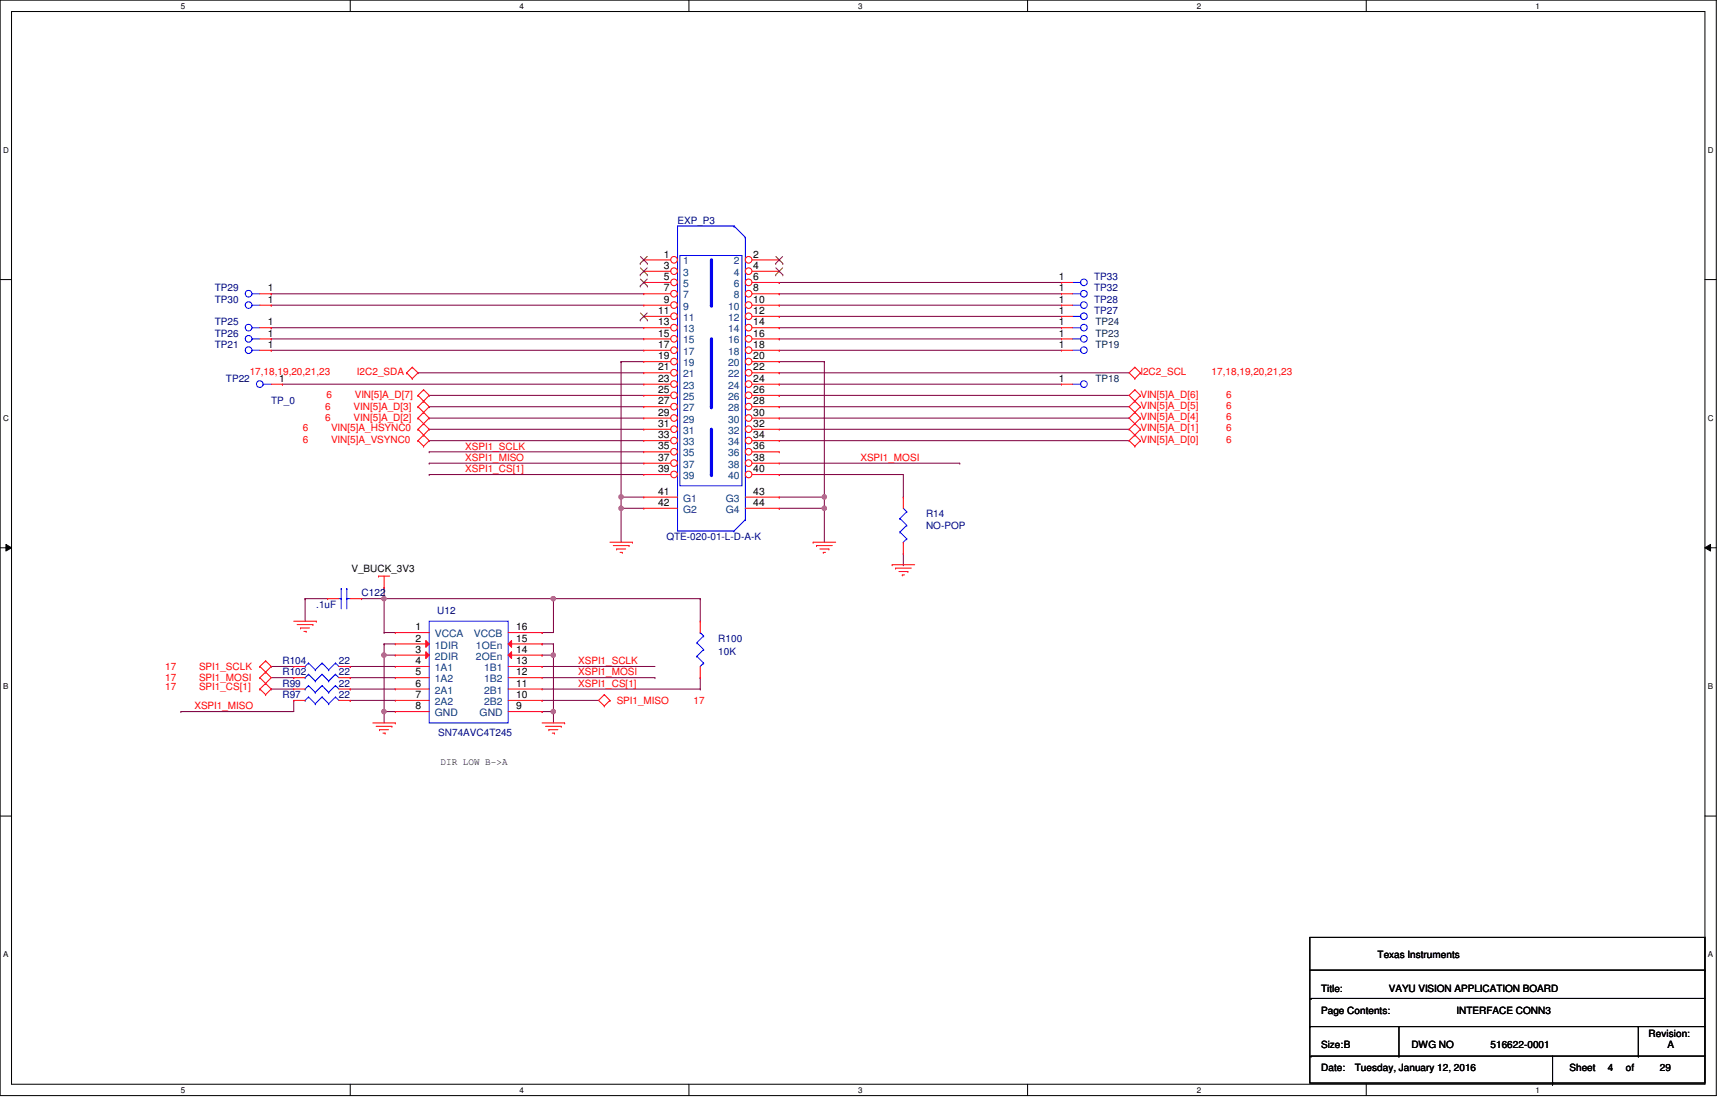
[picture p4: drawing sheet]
<svg xmlns="http://www.w3.org/2000/svg" width="432mm" height="279mm" viewBox="0 0 432 279" stroke-linecap="round" stroke-linejoin="round" font-family="sans-serif">
<path d="M0 0h428.6v273.6h-428.6zM2.9 2.9h422.9v267.8h-422.9z" fill="none" stroke="#000" stroke-width=".25"/>
<g fill="#fff">
<path d="M45.2 .4h1.1v2.2h-1.1z"/>
<path d="M45.2 271.1h1.1v2.2h-1.1z"/>
</g>
<path d="M87.5 0v2.9M87.5 270.7v2.9" fill="none" stroke="#000" stroke-width=".25"/>
<g fill="#fff">
<path d="M129.8 .4h1.1v2.2h-1.1z"/>
<path d="M129.8 271.1h1.1v2.2h-1.1z"/>
</g>
<path d="M172 0v2.9M172 270.7v2.9" fill="none" stroke="#000" stroke-width=".25"/>
<g fill="#fff">
<path d="M214.3 .4h1.1v2.2h-1.1z"/>
<path d="M214.3 271.1h1.1v2.2h-1.1z"/>
</g>
<path d="M256.6 0v2.9M256.6 270.7v2.9" fill="none" stroke="#000" stroke-width=".25"/>
<g fill="#fff">
<path d="M298.9 .4h1.1v2.2h-1.1z"/>
<path d="M298.9 271.1h1.1v2.2h-1.1z"/>
</g>
<path d="M341.2 0v2.9M341.2 270.7v2.9" fill="none" stroke="#000" stroke-width=".25"/>
<g fill="#fff">
<path d="M383.5 .4h1.1v2.2h-1.1z"/>
<path d="M383.5 271.1h1.1v2.2h-1.1z"/>
<path d="M.8 36.3h1.4v2.3h-1.4z"/>
<path d="M426.5 36.3h1.4v2.3h-1.4z"/>
<path d="M.8 103.3h1.4v2.2h-1.4z"/>
<path d="M426.5 103.3h1.4v2.2h-1.4z"/>
</g>
<path d="M0 69.8h2.9M425.8 69.8h2.8" fill="none" stroke="#000" stroke-width=".25"/>
<g fill="#fff">
<path d="M.8 170.2h1.3v2.3h-1.3z"/>
<path d="M426.5 170.2h1.3v2.3h-1.3z"/>
</g>
<path d="M0 136.8h2.9M1.5 135.9l1.4 .9-1.4 .8zM425.8 136.8l1.4-.9v1.7zM425.8 136.8h2.8" fill="none" stroke="#000" stroke-width=".25"/>
<path d="M1.5 135.9l1.4 .9-1.4 .8zM425.8 136.8l1.4-.9v1.7z" fill="#000"/>
<g fill="#fff">
<path d="M.8 237.2h1.3v2.2h-1.3z"/>
<path d="M426.5 237.2h1.3v2.2h-1.3z"/>
</g>
<path d="M0 203.8h2.9M425.8 203.8h2.8" fill="none" stroke="#000" stroke-width=".25"/>
<path d="M194.6 126.9h.1M194.6 126.9h11.3" fill="none" stroke="#800040" stroke-width=".25"/>
<circle cx="205.9" cy="126.9" r=".56" fill="#f0f"/>
<circle cx="205.9" cy="126.9" r=".56" fill="none" stroke="#f0f" stroke-width=".25"/>
<path d="M155.1 126.9h.1M155.1 126.9h5.7M194.6 124.1h.1M194.6 124.1h11.3M205.9 124.1h.1M205.9 126.9h.1M205.9 124.1v11.3" fill="none" stroke="#800040" stroke-width=".25"/>
<circle cx="155.1" cy="126.9" r=".56" fill="#f0f"/>
<circle cx="155.1" cy="126.9" r=".56" fill="none" stroke="#f0f" stroke-width=".25"/>
<path d="M155.1 90.3h.1M155.1 90.3v45.1M155.1 90.3h5.7M194.6 90.3h.1M194.6 90.3h11.3M155.1 124.1h.1M155.1 126.9h.1M155.1 124.1h5.7" fill="none" stroke="#800040" stroke-width=".25"/>
<circle cx="155.1" cy="124.1" r=".56" fill="#f0f"/>
<circle cx="155.1" cy="124.1" r=".56" fill="none" stroke="#f0f" stroke-width=".25"/>
<path d="M205.9 90.3h.1M205.9 90.3v33.8" fill="none" stroke="#800040" stroke-width=".25"/>
<circle cx="205.9" cy="124.1" r=".56" fill="#f0f"/>
<circle cx="205.9" cy="124.1" r=".56" fill="none" stroke="#f0f" stroke-width=".25"/>
<g fill="none" stroke="#800040" stroke-width=".25">
<path d="M67.7 73.4h.1M67.7 76.2h.1M67.7 76.2h93.1M67.7 73.4h93.1M194.6 76.2h.1M194.6 79h.1M194.6 73.4h.1M194.6 70.5h.1M194.6 76.2h70.5M194.6 79h70.5M194.6 73.4h70.5M194.6 70.5h70.5"/>
<path d="M67.7 81.8h.1M67.7 84.6h.1M67.7 87.5h.1M67.7 81.8h93.1M67.7 84.6h93.1M67.7 87.5h93.1M70.5 95.9h.1M70.5 95.9h90.3M104.4 93.1h.1M104.4 93.1h56.4M107.2 98.7h.1M107.2 98.7h53.6"/>
<path d="M194.6 81.8h.1M194.6 84.6h.1M194.6 87.5h.1M194.6 98.7h.1M194.6 93.1h.1M194.6 95.9h.1M194.6 81.8h70.5M194.6 98.7h87.4M194.6 93.1h87.4M194.6 95.9h70.5M194.6 84.6h70.5M194.6 87.5h70.5"/>
<path d="M107.2 101.6h.1M107.2 104.4h.1M107.2 107.2h.1M107.2 110h.1M107.2 112.8h.1M107.2 115.7h.1M107.2 118.5h.1M107.2 118.5h53.6M107.2 101.6h53.6M107.2 104.4h53.6M107.2 107.2h53.6M107.2 110h53.6"/>
<path d="M107.2 112.8h53.6M107.2 115.7h53.6M194.6 118.5h.1M194.6 104.4h.1M194.6 101.6h.1M194.6 118.5h31v5.6M194.6 101.6h87.4M194.6 104.4h87.4M194.6 107.2h87.4M194.6 110h87.4M194.6 115.7h45.1M239.7 115.7h.1"/>
<path d="M282 107.2h.1M282 110h.1M225.6 124.1h.1M225.6 138.2v2.8M225.6 141h.1M67.7 166.4h.1M67.7 172h.1M67.7 166.4h5.7M67.7 172h5.7M73.4 174.9h.1M73.4 174.9v2.8M87.5 166.4h.1"/>
<path d="M87.5 169.2h.1M87.5 172h.1M87.5 174.9h.1M87.5 166.4h11.2M87.5 172h11.2M87.5 169.2h11.2M87.5 174.9h11.2M95.9 160.8h.1M95.9 163.6h.1M95.9 160.8v16.9M95.9 160.8h2.8M95.9 163.6h2.8"/>
</g>
<circle cx="95.9" cy="177.7" r=".56" fill="#f0f"/>
<circle cx="95.9" cy="177.7" r=".56" fill="none" stroke="#f0f" stroke-width=".25"/>
<circle cx="95.9" cy="163.6" r=".56" fill="#f0f"/>
<circle cx="95.9" cy="163.6" r=".56" fill="none" stroke="#f0f" stroke-width=".25"/>
<path d="M95.9 177.7h.1M95.9 177.7h2.8M95.9 177.7v2.8M135.4 160.8h.1M135.4 163.6h.1M135.4 160.8h2.8M135.4 163.6h2.8M138.2 160.8h.1M138.2 163.6h.1M138.2 160.8v16.9" fill="none" stroke="#800040" stroke-width=".25"/>
<circle cx="138.2" cy="177.7" r=".56" fill="#f0f"/>
<circle cx="138.2" cy="177.7" r=".56" fill="none" stroke="#f0f" stroke-width=".25"/>
<circle cx="138.2" cy="163.6" r=".56" fill="#f0f"/>
<circle cx="138.2" cy="163.6" r=".56" fill="none" stroke="#f0f" stroke-width=".25"/>
<g fill="none" stroke="#800040" stroke-width=".25">
<path d="M90.3 149.5h.1M90.3 149.5h47.9M95.9 146.7h.1M95.9 157.9h.1M95.9 149.5h.1M95.9 146.7v11.2M95.9 157.9h2.8M135.4 157.9h.1M138.2 149.5h.1M138.2 149.5v8.4h-2.8M135.4 177.7h.1M135.4 174.9h.1"/>
<path d="M135.4 166.4h.1M135.4 177.7h2.8M135.4 174.9h14.1M135.4 166.4h28.2M135.4 172h39.5M138.2 177.7h.1M138.2 177.7v2.8M174.9 172h.1"/>
</g>
<circle cx="138.2" cy="149.5" r=".56" fill="#f0f"/>
<circle cx="138.2" cy="149.5" r=".56" fill="none" stroke="#f0f" stroke-width=".25"/>
<circle cx="95.9" cy="149.5" r=".56" fill="#f0f"/>
<circle cx="95.9" cy="149.5" r=".56" fill="none" stroke="#f0f" stroke-width=".25"/>
<g fill="none" stroke="#800040" stroke-width=".25">
<path d="M76.2 149.5h.1M76.2 149.5h5.6M76.2 149.5v5.6M138.2 149.5h.1M138.2 149.5h36.7M174.9 149.5h.1M174.9 149.5v5.6M45.2 177.7h.1M45.2 177.7h28.2M67.7 169.2h5.7M73.4 169.2h.1M135.4 169.2h28.2"/>
<path d="M163.6 169.2h.1M174.9 169.2h.1M174.9 169.2v2.8"/>
</g>
<g fill="none" stroke="#f00" stroke-width=".25">
<path d="M64.9 73.4h2.8M67.7 73.4h.1M101.6 93.1h.1M101.6 93.1l1.4 1.4M103 94.5h.1M103 91.7h.1M103 91.7l1.4 1.4-1.4 1.4M103 91.7l-1.4 1.4M104.4 98.7h.1M104.4 98.7l1.4 1.5M105.8 97.3h.1M105.8 97.3l1.4 1.4-1.4 1.5"/>
<path d="M105.8 97.3l-1.4 1.4M265.1 84.6h.1M265.1 84.6h2.8M283.4 97.3h.1M283.4 94.5h.1M283.4 91.7h.1M283.4 97.3l-1.4 1.4 2.8 2.9M283.4 97.3l1.4 1.4M283.4 91.7l-1.4 1.4 1.4 1.4M283.4 91.7l1.4 1.4M284.8 98.7h.1M284.8 93.1h.1"/>
<path d="M284.8 98.7l-1.4 1.5M284.8 93.1l-1.4 1.4M104.4 101.6h.1M104.4 104.4h.1M104.4 107.2h.1M104.4 110h.1M104.4 101.6l1.4 1.4M104.4 104.4l2.8 2.8-1.4 1.4M104.4 107.2l1.4 1.4M104.4 110l1.4 1.4M105.8 100.2h.1M105.8 103h.1"/>
<path d="M105.8 105.8h.1M105.8 108.6h.1M105.8 111.4h.1M105.8 100.2l1.4 1.4-1.4 1.4M105.8 100.2l-1.4 1.4M105.8 103l1.4 1.4-2.8 2.8M105.8 103l-1.4 1.4M105.8 108.6l1.4 1.4-1.4 1.4M105.8 108.6l-1.4 1.4M283.4 100.2h.1M283.4 103h.1M283.4 105.8h.1"/>
<path d="M283.4 108.6h.1M283.4 111.4h.1M283.4 100.2l-1.4 1.4 1.4 1.4M283.4 103l1.4 1.4M283.4 105.8l-1.4 1.4 2.8 2.8M283.4 105.8l1.4 1.4M283.4 108.6l-1.4 1.4 1.4 1.4M284.8 101.6h.1M284.8 104.4h.1M284.8 107.2h.1M284.8 110h.1M284.8 101.6l-2.8 2.8 1.4 1.4"/>
<path d="M284.8 104.4l-1.4 1.4M284.8 107.2l-1.4 1.4M284.8 110l-1.4 1.4M152.3 135.4h5.6M153.2 136.2h3.9M154 137.1h.1M154 137.1h2.3M154.9 137.9h.5M155.4 137.9h.1M157.1 136.2h.1M157.9 135.4h.1M203.1 135.4h.1"/>
<path d="M203.1 135.4h5.6M203.9 136.2h.1M203.9 136.2h4M204.8 137.1h2.2M205.6 137.9h.1M205.6 137.9h.6M207 137.1h.1M225.6 124.1h.1M225.6 138.2h.1M225.6 124.1v2.8M225.6 135.4v2.8M73.4 155.1h5.6"/>
<path d="M74.2 156h3.9M75.1 156.8h.1M75.1 156.8h2.2M75.9 157.6h.6M76.5 157.6h.1M78.1 156h.1M79 155.1h.1M94.5 143.8h.1M94.5 143.8h2.8M95.9 146.7h.1M95.9 143.8v2.9M222.8 141h.1"/>
<path d="M222.8 141h5.6M223.6 141.9h.1M223.6 141.9h4M224.5 142.7h2.2M225.3 143.6h.1M225.3 143.6h.6M226.7 142.7h.1M64.9 166.4h.1M64.9 172h.1M64.9 169.2h.1M64.9 166.4l1.4 1.4M64.9 169.2l2.8 2.8-1.4 1.4"/>
<path d="M64.9 172l1.4 1.4M66.3 165h.1M66.3 167.8h.1M66.3 173.4h.1M66.3 170.6h.1M66.3 165l1.4 1.4-1.4 1.4M66.3 165l-1.4 1.4M66.3 170.6l-1.4 1.4M66.3 167.8l1.4 1.4-1.4 1.4M66.3 167.8l-1.4 1.4M73.4 172h.1M73.4 172h2.8"/>
<path d="M84.6 172h2.9M87.5 172h.1M150.9 173.4h.1M150.9 176.3h.1M150.9 173.4l-1.4 1.5 1.4 1.4M150.9 173.4l1.4 1.5M152.3 174.9h.1M152.3 174.9l-1.4 1.4M93.1 180.5h5.6M93.9 181.4h4M94.8 182.2h.1M94.8 182.2h2.2"/>
<path d="M95.6 183h.6M96.2 183h.1M97.9 181.4h.1M98.7 180.5h.1M135.4 180.5h5.6M136.2 181.4h4M137.1 182.2h.1M137.1 182.2h2.2M137.9 183h.6M138.5 183h.1M140.2 181.4h.1M141 180.5h.1"/>
</g>
<g fill="none" stroke="#000" stroke-width=".25">
<path d="M327.1 234.1h98.7v36.3h-98.7zM327.1 256.3h.1M327.1 242.2h98.7M327.1 256.3h98.7M327.4 249.3h.1M327.4 249.3h98.4M349.4 256.3v7.4M409.2 256.3v7.4M425.8 242.2h.1M327.4 263.7h.1M327.4 263.7h98.4M349.4 263.7h.1"/>
<path d="M387.7 270.7h.1M387.7 263.7v7M409.2 263.7h.1"/>
</g>
<g fill="none" stroke="#00f" stroke-width=".25">
<path d="M169.2 56.4h.1M169.2 56.4v76.2M169.2 56.4h14.1M183.3 56.4h.1M186.1 59.3h.1M186.1 59.3v70.5M62.9 73.4h.1M62.9 73.4h2M267.9 84.6h2M269.9 84.6h.1M224.7 129.5h.1M224.7 132.8h.1"/>
<path d="M224.7 129.5l1.7 1.6M224.7 132.8l1.7 1.7M225.6 135.4h.1M225.6 126.9l.8 .9M226.4 127.8h.1M226.4 131.1h.1M226.4 134.5h.1M226.4 127.8l-1.7 1.7M226.4 131.1l-1.7 1.7M226.4 134.5l-.8 .9M76.2 172h.1M77 171.2h.1"/>
<path d="M77 171.2l1.7 1.7M77 171.2l-.8 .8M78.7 172.9h.1M80.4 171.2h.1M80.4 171.2l1.7 1.7M80.4 171.2l-1.7 1.7M82.1 172.9h.1M83.8 171.2h.1M83.8 171.2l.8 .8M83.8 171.2l-1.7 1.7"/>
<circle cx="62.1" cy="73.3" r=".83"/>
<circle cx="270.7" cy="84.6" r=".83"/>
</g>
<path d="M177.7 64.9v11.3" fill="none" stroke="#00f" stroke-width=".8"/>
<circle cx="177.7" cy="76.2" r=".4" fill="#00f"/>
<path d="M177.7 84.6v17" fill="none" stroke="#00f" stroke-width=".8"/>
<circle cx="177.7" cy="101.6" r=".4" fill="#00f"/>
<path d="M169.8 63.8h15.5v57.5h-15.5z" fill="none" stroke="#00f" stroke-width=".25"/>
<path d="M177.7 107.2v11.3" fill="none" stroke="#00f" stroke-width=".8"/>
<circle cx="177.7" cy="118.5" r=".4" fill="#00f"/>
<path d="M183.3 56.4h.1M183.3 56.4l2.8 2.9M169.2 132.6h14.1M183.3 132.6h.1M186.1 129.8h.1M186.1 129.8l-2.8 2.8" fill="none" stroke="#00f" stroke-width=".25"/>
<circle cx="168.3" cy="64.9" r=".83" fill="#fff"/>
<g fill="none" stroke="#f00" stroke-width=".25">
<path d="M160.8 64.9h.1M160.8 64.9h6.7"/>
<circle cx="168.3" cy="64.9" r=".83"/>
</g>
<path d="M159.9 65.8h.1M159.9 64.1l1.8 1.7M161.6 64.1l-1.7 1.7M161.7 65.8h.1" fill="none" stroke="#804000" stroke-width=".25"/>
<circle cx="168.3" cy="67.7" r=".83" fill="#fff"/>
<g fill="none" stroke="#f00" stroke-width=".25">
<path d="M160.8 67.7h.1M160.8 67.7h6.7"/>
<circle cx="168.3" cy="67.7" r=".83"/>
</g>
<path d="M159.9 68.6h.1M159.9 66.9l1.8 1.7M161.6 66.9l-1.7 1.7M161.7 68.6h.1" fill="none" stroke="#804000" stroke-width=".25"/>
<circle cx="168.3" cy="70.5" r=".83" fill="#fff"/>
<g fill="none" stroke="#f00" stroke-width=".25">
<path d="M160.8 70.5h.1M160.8 70.5h6.7"/>
<circle cx="168.3" cy="70.5" r=".83"/>
</g>
<path d="M159.9 71.4h.1M159.9 69.7l1.8 1.7M161.6 69.7l-1.7 1.7M161.7 71.4h.1" fill="none" stroke="#804000" stroke-width=".25"/>
<circle cx="168.3" cy="73.3" r=".83" fill="#fff"/>
<g fill="none" stroke="#f00" stroke-width=".25">
<path d="M160.8 73.4h.1M160.8 73.4h6.7"/>
<circle cx="168.3" cy="73.3" r=".83"/>
</g>
<circle cx="168.3" cy="76.2" r=".83" fill="#fff"/>
<g fill="none" stroke="#f00" stroke-width=".25">
<path d="M160.8 76.2h.1M160.8 76.2h6.7"/>
<circle cx="168.3" cy="76.2" r=".83"/>
</g>
<circle cx="168.3" cy="79" r=".83" fill="#fff"/>
<g fill="none" stroke="#f00" stroke-width=".25">
<path d="M160.8 79h.1M160.8 79h6.7"/>
<circle cx="168.3" cy="79" r=".83"/>
</g>
<path d="M159.9 79.9h.1M159.9 78.1l1.8 1.8M161.6 78.1l-1.7 1.8M161.7 79.9h.1" fill="none" stroke="#804000" stroke-width=".25"/>
<circle cx="168.3" cy="81.8" r=".83" fill="#fff"/>
<g fill="none" stroke="#f00" stroke-width=".25">
<path d="M160.8 81.8h.1M160.8 81.8h6.7"/>
<circle cx="168.3" cy="81.8" r=".83"/>
</g>
<circle cx="168.3" cy="84.6" r=".83" fill="#fff"/>
<g fill="none" stroke="#f00" stroke-width=".25">
<path d="M160.8 84.6h.1M160.8 84.6h6.7"/>
<circle cx="168.3" cy="84.6" r=".83"/>
</g>
<circle cx="168.3" cy="87.4" r=".83" fill="#fff"/>
<g fill="none" stroke="#f00" stroke-width=".25">
<path d="M160.8 87.5h.1M160.8 87.5h6.7"/>
<circle cx="168.3" cy="87.4" r=".83"/>
</g>
<circle cx="168.3" cy="90.3" r=".83" fill="#fff"/>
<g fill="none" stroke="#f00" stroke-width=".25">
<path d="M160.8 90.3h.1M160.8 90.3h6.7"/>
<circle cx="168.3" cy="90.3" r=".83"/>
</g>
<circle cx="168.3" cy="93.1" r=".83" fill="#fff"/>
<g fill="none" stroke="#f00" stroke-width=".25">
<path d="M160.8 93.1h.1M160.8 93.1h6.7"/>
<circle cx="168.3" cy="93.1" r=".83"/>
</g>
<circle cx="168.3" cy="95.9" r=".83" fill="#fff"/>
<g fill="none" stroke="#f00" stroke-width=".25">
<path d="M160.8 95.9h.1M160.8 95.9h6.7"/>
<circle cx="168.3" cy="95.9" r=".83"/>
</g>
<circle cx="168.3" cy="98.7" r=".83" fill="#fff"/>
<g fill="none" stroke="#f00" stroke-width=".25">
<path d="M160.8 98.7h.1M160.8 98.7h6.7"/>
<circle cx="168.3" cy="98.7" r=".83"/>
</g>
<circle cx="168.3" cy="101.5" r=".83" fill="#fff"/>
<g fill="none" stroke="#f00" stroke-width=".25">
<path d="M160.8 101.6h.1M160.8 101.6h6.7"/>
<circle cx="168.3" cy="101.5" r=".83"/>
</g>
<circle cx="168.3" cy="104.4" r=".83" fill="#fff"/>
<g fill="none" stroke="#f00" stroke-width=".25">
<path d="M160.8 104.4h.1M160.8 104.4h6.7"/>
<circle cx="168.3" cy="104.4" r=".83"/>
</g>
<circle cx="168.3" cy="107.2" r=".83" fill="#fff"/>
<g fill="none" stroke="#f00" stroke-width=".25">
<path d="M160.8 107.2h.1M160.8 107.2h6.7"/>
<circle cx="168.3" cy="107.2" r=".83"/>
</g>
<circle cx="168.3" cy="110" r=".83" fill="#fff"/>
<g fill="none" stroke="#f00" stroke-width=".25">
<path d="M160.8 110h.1M160.8 110h6.7"/>
<circle cx="168.3" cy="110" r=".83"/>
</g>
<circle cx="187" cy="64.9" r=".83" fill="#fff"/>
<g fill="none" stroke="#f00" stroke-width=".25">
<path d="M187.8 64.9h6.8M194.6 64.9h.1"/>
<circle cx="187" cy="64.9" r=".83"/>
</g>
<path d="M193.7 65.8h.1M193.8 64.1l1.7 1.7M195.5 64.1l-1.8 1.7M195.5 65.8h.1" fill="none" stroke="#804000" stroke-width=".25"/>
<circle cx="187" cy="67.7" r=".83" fill="#fff"/>
<g fill="none" stroke="#f00" stroke-width=".25">
<path d="M187.8 67.7h6.8M194.6 67.7h.1"/>
<circle cx="187" cy="67.7" r=".83"/>
</g>
<path d="M193.7 68.6h.1M193.8 66.9l1.7 1.7M195.5 66.9l-1.8 1.7M195.5 68.6h.1" fill="none" stroke="#804000" stroke-width=".25"/>
<circle cx="187" cy="70.5" r=".83" fill="#fff"/>
<g fill="none" stroke="#f00" stroke-width=".25">
<path d="M187.8 70.5h6.8M194.6 70.5h.1"/>
<circle cx="187" cy="70.5" r=".83"/>
</g>
<circle cx="187" cy="73.3" r=".83" fill="#fff"/>
<g fill="none" stroke="#f00" stroke-width=".25">
<path d="M187.8 73.4h6.8M194.6 73.4h.1"/>
<circle cx="187" cy="73.3" r=".83"/>
</g>
<circle cx="187" cy="76.2" r=".83" fill="#fff"/>
<g fill="none" stroke="#f00" stroke-width=".25">
<path d="M187.8 76.2h6.8M194.6 76.2h.1"/>
<circle cx="187" cy="76.2" r=".83"/>
</g>
<circle cx="187" cy="79" r=".83" fill="#fff"/>
<g fill="none" stroke="#f00" stroke-width=".25">
<path d="M187.8 79h6.8M194.6 79h.1"/>
<circle cx="187" cy="79" r=".83"/>
</g>
<circle cx="187" cy="81.8" r=".83" fill="#fff"/>
<g fill="none" stroke="#f00" stroke-width=".25">
<path d="M187.8 81.8h6.8M194.6 81.8h.1"/>
<circle cx="187" cy="81.8" r=".83"/>
</g>
<circle cx="187" cy="84.6" r=".83" fill="#fff"/>
<g fill="none" stroke="#f00" stroke-width=".25">
<path d="M187.8 84.6h6.8M194.6 84.6h.1"/>
<circle cx="187" cy="84.6" r=".83"/>
</g>
<circle cx="187" cy="87.4" r=".83" fill="#fff"/>
<g fill="none" stroke="#f00" stroke-width=".25">
<path d="M187.8 87.5h6.8M194.6 87.5h.1"/>
<circle cx="187" cy="87.4" r=".83"/>
</g>
<circle cx="187" cy="90.3" r=".83" fill="#fff"/>
<g fill="none" stroke="#f00" stroke-width=".25">
<path d="M187.8 90.3h6.8M194.6 90.3h.1"/>
<circle cx="187" cy="90.3" r=".83"/>
</g>
<circle cx="187" cy="93.1" r=".83" fill="#fff"/>
<g fill="none" stroke="#f00" stroke-width=".25">
<path d="M187.8 93.1h6.8M194.6 93.1h.1"/>
<circle cx="187" cy="93.1" r=".83"/>
</g>
<circle cx="187" cy="95.9" r=".83" fill="#fff"/>
<g fill="none" stroke="#f00" stroke-width=".25">
<path d="M187.8 95.9h6.8M194.6 95.9h.1"/>
<circle cx="187" cy="95.9" r=".83"/>
</g>
<circle cx="187" cy="98.7" r=".83" fill="#fff"/>
<g fill="none" stroke="#f00" stroke-width=".25">
<path d="M187.8 98.7h6.8M194.6 98.7h.1"/>
<circle cx="187" cy="98.7" r=".83"/>
</g>
<circle cx="187" cy="101.5" r=".83" fill="#fff"/>
<g fill="none" stroke="#f00" stroke-width=".25">
<path d="M187.8 101.6h6.8M194.6 101.6h.1"/>
<circle cx="187" cy="101.5" r=".83"/>
</g>
<circle cx="187" cy="104.4" r=".83" fill="#fff"/>
<g fill="none" stroke="#f00" stroke-width=".25">
<path d="M187.8 104.4h6.8M194.6 104.4h.1"/>
<circle cx="187" cy="104.4" r=".83"/>
</g>
<circle cx="187" cy="107.2" r=".83" fill="#fff"/>
<g fill="none" stroke="#f00" stroke-width=".25">
<path d="M187.8 107.2h6.8M194.6 107.2h.1"/>
<circle cx="187" cy="107.2" r=".83"/>
</g>
<circle cx="187" cy="110" r=".83" fill="#fff"/>
<g fill="none" stroke="#f00" stroke-width=".25">
<path d="M187.8 110h6.8M194.6 110h.1"/>
<circle cx="187" cy="110" r=".83"/>
</g>
<circle cx="168.3" cy="112.8" r=".83" fill="#fff"/>
<g fill="none" stroke="#f00" stroke-width=".25">
<path d="M160.8 112.8h.1M160.8 112.8h6.7"/>
<circle cx="168.3" cy="112.8" r=".83"/>
</g>
<circle cx="168.3" cy="115.6" r=".83" fill="#fff"/>
<g fill="none" stroke="#f00" stroke-width=".25">
<path d="M160.8 115.7h.1M160.8 115.7h6.7"/>
<circle cx="168.3" cy="115.6" r=".83"/>
</g>
<circle cx="187" cy="112.8" r=".83" fill="#fff"/>
<g fill="none" stroke="#f00" stroke-width=".25">
<path d="M187.8 112.8h6.8M194.6 112.8h.1"/>
<circle cx="187" cy="112.8" r=".83"/>
</g>
<circle cx="187" cy="115.6" r=".83" fill="#fff"/>
<g fill="none" stroke="#f00" stroke-width=".25">
<path d="M187.8 115.7h6.8M194.6 115.7h.1"/>
<circle cx="187" cy="115.6" r=".83"/>
</g>
<circle cx="168.3" cy="118.5" r=".83" fill="#fff"/>
<g fill="none" stroke="#f00" stroke-width=".25">
<path d="M160.8 118.5h.1M160.8 118.5h6.7"/>
<circle cx="168.3" cy="118.5" r=".83"/>
</g>
<circle cx="187" cy="118.5" r=".83" fill="#fff"/>
<g fill="none" stroke="#f00" stroke-width=".25">
<path d="M64.9 84.6h2.8M64.9 81.8h2.8M64.9 87.5h2.8M67.7 84.6h.1M67.7 81.8h.1M67.7 87.5h.1M67.7 95.9h2.8M70.5 95.9h.1M265.1 87.5h.1M265.1 87.5h2.8M187.8 118.5h6.8M194.6 118.5h.1"/>
<path d="M160.8 124.1h.1M160.8 126.9h.1M160.8 124.1h8.4M160.8 126.9h8.4M186.1 124.1h8.5M186.1 126.9h8.5M194.6 124.1h.1M194.6 126.9h.1M98.7 157.9h.1M98.7 157.9h8.5"/>
<circle cx="187" cy="118.5" r=".83"/>
</g>
<g fill="none" stroke="#00f" stroke-width=".25">
<path d="M62.9 84.6h.1M62.9 81.8h.1M62.9 87.5h.1M62.9 84.6h2M62.9 81.8h2M62.9 87.5h2M65.7 95.9h.1M65.7 95.9h2M267.9 87.5h2M269.9 87.5h.1M107.2 155.1h19.7v25.4h-19.7z"/>
<circle cx="62.1" cy="84.6" r=".83"/>
<circle cx="62.1" cy="87.4" r=".83"/>
<circle cx="62.1" cy="81.8" r=".83"/>
<circle cx="64.9" cy="95.9" r=".83"/>
<circle cx="270.7" cy="87.4" r=".83"/>
</g>
<path d="M106.3 159.9l.9 .9-.9 .8z" fill="#f00"/>
<path d="M106.3 159.9l.9 .9-.9 .8zM98.7 160.8h.1M98.7 160.8h8.5" fill="none" stroke="#f00" stroke-width=".25"/>
<path d="M106.3 162.7l.9 .9-.9 .8z" fill="#f00"/>
<g fill="none" stroke="#f00" stroke-width=".25">
<path d="M98.7 163.6h.1M98.7 166.4h.1M98.7 169.2h.1M98.7 172h.1M98.7 174.9h.1M98.7 177.7h.1M98.7 163.6h8.5M98.7 166.4h8.5M98.7 169.2h8.5M98.7 172h8.5M98.7 174.9h8.5M98.7 177.7h8.5"/>
<path d="M106.3 162.7l.9 .9-.9 .8zM126.9 166.4h8.5M126.9 169.2h8.5M126.9 172h8.5M126.9 174.9h8.5M126.9 177.7h8.5M135.4 177.7h.1M135.4 174.9h.1M135.4 172h.1M135.4 169.2h.1M135.4 166.4h.1"/>
</g>
<path d="M126.9 163.6l.9-.9v1.7z" fill="#f00"/>
<path d="M126.9 163.6l.9-.9v1.7zM126.9 163.6h8.5M135.4 163.6h.1" fill="none" stroke="#f00" stroke-width=".25"/>
<path d="M126.9 160.8l.9-.9v1.7z" fill="#f00"/>
<g fill="none" stroke="#f00" stroke-width=".25">
<path d="M64.9 76.2h2.8M67.7 76.2h.1M265.1 70.5h.1M265.1 79h.1M265.1 76.2h.1M265.1 73.4h.1M265.1 70.5h2.8M265.1 76.2h2.8M265.1 79h2.8M265.1 73.4h2.8M265.1 95.9h.1M265.1 81.8h.1"/>
<path d="M265.1 95.9h2.8M265.1 81.8h2.8M81.8 149.5h.1M81.8 149.5h2.8M87.5 149.5h2.8M90.3 149.5h.1M126.9 157.9h8.5M135.4 157.9h.1M174.9 155.1h.1M174.9 155.1v2.8M73.4 174.9h.1M73.4 166.4h.1"/>
<path d="M73.4 169.2h.1M73.4 174.9h2.8M73.4 166.4h2.8M73.4 169.2h2.8M84.6 174.9h2.9M84.6 166.4h2.9M84.6 169.2h2.9M87.5 174.9h.1M87.5 166.4h.1M87.5 169.2h.1M126.9 160.8l.9-.9v1.7zM126.9 160.8h8.5"/>
<path d="M135.4 160.8h.1M174.9 169.2h.1M174.9 166.4v2.8"/>
</g>
<g fill="none" stroke="#00f" stroke-width=".25">
<path d="M62.9 76.2h.1M62.9 76.2h2M267.9 70.5h2M267.9 76.2h2M267.9 79h2M267.9 73.4h2M269.9 70.5h.1M269.9 79h.1M269.9 76.2h.1M269.9 73.4h.1M267.9 95.9h2M267.9 81.8h2"/>
<path d="M269.9 95.9h.1M269.9 81.8h.1M84.6 149.5h.6M85.2 149.5h.1M85.2 146.9h.1M85.2 146.9v5.1M86.6 146.9h.1M86.6 149.5h.1M86.6 149.5h.9M86.6 146.9v5.1M174.9 157.9h.1M174.9 157.9l.8 .9"/>
<path d="M175.7 158.8h.1M175.7 158.8l-1.7 1.7M76.2 174.9h.1M76.2 166.4h.1M76.2 169.2h.1M77 174h.1M77 165.6h.1M77 168.4h.1M77 174l1.7 1.7M77 174l-.8 .9M77 165.6l1.7 1.7M77 165.6l-.8 .8"/>
<path d="M77 168.4l1.7 1.7M77 168.4l-.8 .8M78.7 175.7h.1M78.7 167.3h.1M78.7 170.1h.1M80.4 174h.1M80.4 165.6h.1M80.4 168.4h.1M80.4 174l1.7 1.7M80.4 174l-1.7 1.7M80.4 165.6l1.7 1.7M80.4 165.6l-1.7 1.7"/>
<path d="M80.4 168.4l1.7 1.7M80.4 168.4l-1.7 1.7M82.1 175.7h.1M82.1 167.3h.1M82.1 170.1h.1M83.8 174h.1M83.8 165.6h.1M83.8 168.4h.1M83.8 174l.8 .9M83.8 174l-1.7 1.7M83.8 165.6l.8 .8M83.8 165.6l-1.7 1.7"/>
<path d="M83.8 168.4l.8 .8M83.8 168.4l-1.7 1.7M174 163.9h.1M174 160.5h.1M174 163.9l1.7 1.7M174 160.5l1.7 1.7M175.7 162.2h.1M175.7 165.6h.1M175.7 162.2l-1.7 1.7M175.7 165.6l-.8 .8"/>
<circle cx="62.1" cy="76.2" r=".83"/>
<circle cx="270.7" cy="73.3" r=".83"/>
<circle cx="270.7" cy="76.2" r=".83"/>
<circle cx="270.7" cy="70.5" r=".83"/>
<circle cx="270.7" cy="79" r=".83"/>
<circle cx="270.7" cy="95.9" r=".83"/>
<circle cx="270.7" cy="81.8" r=".83"/>
</g>
<circle cx="205.9" cy="126.9" r=".56" fill="#f0f"/>
<circle cx="205.9" cy="126.9" r=".56" fill="none" stroke="#f0f" stroke-width=".25"/>
<circle cx="155.1" cy="126.9" r=".56" fill="#f0f"/>
<circle cx="155.1" cy="126.9" r=".56" fill="none" stroke="#f0f" stroke-width=".25"/>
<circle cx="155.1" cy="124.1" r=".56" fill="#f0f"/>
<circle cx="155.1" cy="124.1" r=".56" fill="none" stroke="#f0f" stroke-width=".25"/>
<circle cx="205.9" cy="124.1" r=".56" fill="#f0f"/>
<circle cx="205.9" cy="124.1" r=".56" fill="none" stroke="#f0f" stroke-width=".25"/>
<circle cx="95.9" cy="177.7" r=".56" fill="#f0f"/>
<circle cx="95.9" cy="177.7" r=".56" fill="none" stroke="#f0f" stroke-width=".25"/>
<circle cx="95.9" cy="163.6" r=".56" fill="#f0f"/>
<circle cx="95.9" cy="163.6" r=".56" fill="none" stroke="#f0f" stroke-width=".25"/>
<circle cx="138.2" cy="177.7" r=".56" fill="#f0f"/>
<circle cx="138.2" cy="177.7" r=".56" fill="none" stroke="#f0f" stroke-width=".25"/>
<circle cx="138.2" cy="163.6" r=".56" fill="#f0f"/>
<circle cx="138.2" cy="163.6" r=".56" fill="none" stroke="#f0f" stroke-width=".25"/>
<circle cx="138.2" cy="149.5" r=".56" fill="#f0f"/>
<circle cx="138.2" cy="149.5" r=".56" fill="none" stroke="#f0f" stroke-width=".25"/>
<circle cx="95.9" cy="149.5" r=".56" fill="#f0f"/>
<circle cx="95.9" cy="149.5" r=".56" fill="none" stroke="#f0f" stroke-width=".25"/>
<g font-size="2.5" fill="#000080">
<text x="169.2" y="55.9">EXP_P3</text>
<text x="273.3" y="70">TP33</text>
<text x="53.6" y="72.8">TP29</text>
<text x="53.6" y="75.6">TP30</text>
<text x="273.3" y="75.6">TP28</text>
<text x="273.3" y="72.8">TP32</text>
<text x="53.6" y="81.2">TP25</text>
<text x="273.3" y="78.4">TP27</text>
<text x="53.6" y="84.1">TP26</text>
<text x="53.6" y="86.9">TP21</text>
<text x="56.4" y="95.3">TP22</text>
<text x="67.7" y="101">TP_0</text>
<text x="231.3" y="129.2">R14</text>
<text x="231.3" y="132">NO-POP</text>
<text x="166.4" y="134.8">QTE-020-01-L-D-A-K</text>
<text x="90.3" y="148.9">C122</text>
<text x="79" y="151.7">.1uF</text>
<text x="109.2" y="153.4">U12</text>
<text x="179.4" y="160.2">R100</text>
<text x="70.5" y="165.8">R104</text>
<text x="84.6" y="165.8">22</text>
<text x="179.4" y="163.6">10K</text>
<text x="70.5" y="171.4">R99</text>
<text x="70.5" y="168.7">R102</text>
<text x="84.6" y="171.4">22</text>
<text x="84.6" y="168.7">22</text>
<text x="70.5" y="174.3">R97</text>
<text x="84.6" y="174.3">22</text>
<text x="109.4" y="183.9">SN74AVC4T245</text>
</g>
<g font-size="2.5">
<text x="165.8" y="64.3">1</text>
<text x="188.1" y="64.3">2</text>
<text x="165.8" y="67.1">3</text>
<text x="165.8" y="69.9">5</text>
<text x="188.1" y="67.1">4</text>
<text x="188.1" y="69.9">6</text>
<text x="264.5" y="69.9">1</text>
<text x="66.9" y="72.8">1</text>
<text x="66.9" y="75.6">1</text>
<text x="165.8" y="72.8">7</text>
<text x="165.8" y="75.6">9</text>
<text x="188.1" y="72.8">8</text>
<text x="188.1" y="75.6">10</text>
<text x="264.5" y="75.6">1</text>
<text x="264.5" y="72.8">1</text>
<text x="66.9" y="81.2">1</text>
<text x="164.3" y="78.4">11</text>
<text x="164.3" y="81.2">13</text>
<text x="188.1" y="78.4">12</text>
<text x="188.1" y="81.2">14</text>
<text x="264.5" y="78.4">1</text>
<text x="264.5" y="81.2">1</text>
<text x="66.9" y="84">1</text>
<text x="66.9" y="86.9">1</text>
<text x="164.3" y="84">15</text>
<text x="164.3" y="86.9">17</text>
<text x="164.3" y="89.7">19</text>
<text x="188.1" y="84">16</text>
<text x="188.1" y="86.9">18</text>
<text x="188.1" y="89.7">20</text>
<text x="264.5" y="84">1</text>
<text x="264.5" y="86.9">1</text>
<text x="69.7" y="95.3">1</text>
<text x="164.3" y="92.5">21</text>
<text x="164.3" y="95.3">23</text>
<text x="188.1" y="92.5">22</text>
<text x="188.1" y="95.3">24</text>
<text x="264.5" y="95.3">1</text>
<text x="164.3" y="98.1">25</text>
<text x="164.3" y="101">27</text>
<text x="188.1" y="98.1">26</text>
<text x="188.1" y="101">28</text>
<text x="164.3" y="103.8">29</text>
<text x="164.3" y="106.6">31</text>
<text x="188.1" y="103.8">30</text>
<text x="188.1" y="106.6">32</text>
<text x="164.3" y="109.4">33</text>
<text x="164.3" y="112.2">35</text>
<text x="188.1" y="109.4">34</text>
<text x="188.1" y="112.2">36</text>
<text x="164.3" y="115.1">37</text>
<text x="164.3" y="117.9">39</text>
<text x="188.1" y="115.1">38</text>
<text x="188.1" y="117.9">40</text>
<text x="164.3" y="123.5">41</text>
<text x="188.1" y="123.5">43</text>
<text x="164.3" y="126.3">42</text>
<text x="188.1" y="126.3">44</text>
<text x="87.8" y="142.7">V_BUCK_3V3</text>
<text x="103.8" y="157.4">1</text>
<text x="103.8" y="160.2">2</text>
<text x="128.9" y="160.2">15</text>
<text x="128.9" y="157.4">16</text>
<text x="103.8" y="163">3</text>
<text x="103.8" y="165.8">4</text>
<text x="128.9" y="165.8">13</text>
<text x="128.9" y="163">14</text>
<text x="103.8" y="168.6">5</text>
<text x="103.8" y="171.4">6</text>
<text x="128.9" y="171.4">11</text>
<text x="128.9" y="168.6">12</text>
<text x="103.8" y="174.3">7</text>
<text x="103.8" y="177.1">8</text>
<text x="128.9" y="177.1">9</text>
<text x="128.9" y="174.3">10</text>
<text x="110" y="191">DIR LOW B-&gt;A</text>
<text x="344" y="239.1">Texas Instruments</text>
<text x="329.9" y="247.6">Title:</text>
<text x="346.8" y="247.6">VAYU VISION APPLICATION BOARD</text>
<text x="329.9" y="253.2">Page Contents:</text>
<text x="363.8" y="253.2">INTERFACE CONN3</text>
<text x="329.9" y="261.7">Size:B</text>
<text x="352.5" y="261.7">DWG NO</text>
<text x="372.2" y="261.7">516622-0001</text>
<text x="411.7" y="258.9">Revision:</text>
<text x="416.5" y="261.7">A</text>
<text x="329.9" y="267.3">Date:</text>
<text x="338.4" y="267.3">Tuesday, January 12, 2016</text>
<text x="392" y="267.3">Sheet</text>
<text x="401.5" y="267.3">4</text>
<text x="406.1" y="267.3">of</text>
<text x="414.5" y="267.3">29</text>
</g>
<g font-size="2.5" fill="#004080">
<text x="170.6" y="66">1</text>
<text x="170.6" y="68.9">3</text>
<text x="170.6" y="71.7">5</text>
<text x="183.3" y="66">2</text>
<text x="183.3" y="68.9">4</text>
<text x="183.3" y="71.7">6</text>
<text x="170.6" y="74.5">7</text>
<text x="170.6" y="77.3">9</text>
<text x="181.9" y="77.3">10</text>
<text x="183.3" y="74.5">8</text>
<text x="170.6" y="80.1">11</text>
<text x="170.6" y="83">13</text>
<text x="181.9" y="80.1">12</text>
<text x="181.9" y="83">14</text>
<text x="170.6" y="85.8">15</text>
<text x="170.6" y="88.6">17</text>
<text x="181.9" y="85.8">16</text>
<text x="181.9" y="88.6">18</text>
<text x="170.6" y="91.4">19</text>
<text x="170.6" y="94.2">21</text>
<text x="181.9" y="91.4">20</text>
<text x="181.9" y="94.2">22</text>
<text x="170.6" y="97.1">23</text>
<text x="170.6" y="99.9">25</text>
<text x="181.9" y="97.1">24</text>
<text x="181.9" y="99.9">26</text>
<text x="170.6" y="102.7">27</text>
<text x="170.6" y="105.5">29</text>
<text x="181.9" y="102.7">28</text>
<text x="181.9" y="105.5">30</text>
<text x="170.6" y="108.3">31</text>
<text x="170.6" y="111.2">33</text>
<text x="170.6" y="114">35</text>
<text x="181.9" y="108.3">32</text>
<text x="181.9" y="111.2">34</text>
<text x="181.9" y="114">36</text>
<text x="170.6" y="116.8">37</text>
<text x="170.6" y="119.6">39</text>
<text x="181.9" y="116.8">38</text>
<text x="181.9" y="119.6">40</text>
<text x="170.6" y="125.3">G1</text>
<text x="181.3" y="125.3">G3</text>
<text x="170.6" y="128.1">G2</text>
<text x="181.3" y="128.1">G4</text>
<text x="108.6" y="159.1">VCCA</text>
<text x="108.6" y="161.9">1DIR</text>
<text x="118.3" y="159.1">VCCB</text>
<text x="118.9" y="161.9">1OEn</text>
<text x="108.6" y="164.7">2DIR</text>
<text x="108.6" y="167.6">1A1</text>
<text x="118.9" y="164.7">2OEn</text>
<text x="120.9" y="167.6">1B1</text>
<text x="108.6" y="170.3">1A2</text>
<text x="108.6" y="173.2">2A1</text>
<text x="120.9" y="173.2">2B1</text>
<text x="120.9" y="170.3">1B2</text>
<text x="108.6" y="176">2A2</text>
<text x="108.6" y="178.8">GND</text>
<text x="119.8" y="178.8">GND</text>
<text x="120.9" y="176">2B2</text>
</g>
<g font-size="2.5" fill="#004040">
<text x="273.6" y="81.2">TP24</text>
<text x="273.6" y="84.1">TP23</text>
<text x="273.6" y="86.9">TP19</text>
<text x="273.6" y="95.3">TP18</text>
</g>
<g font-size="2.5" fill="#f00">
<text x="62.4" y="93.6">17,18,19,20,21,23</text>
<text x="89.2" y="93.6">I2C2_SDA</text>
<text x="284.8" y="93.6">I2C2_SCL</text>
<text x="302.6" y="93.6">17,18,19,20,21,23</text>
<text x="81.5" y="99.3">6</text>
<text x="88.6" y="99.3">VIN[5]A_D[7]</text>
<text x="284.8" y="99.3">VIN[5]A_D[6]</text>
<text x="306.2" y="99.3">6</text>
<text x="75.6" y="107.7">6</text>
<text x="81.2" y="102.4">6</text>
<text x="81.2" y="105.2">6</text>
<text x="82.7" y="107.7">VIN[5]A_HSYNC0</text>
<text x="88.3" y="102.4">VIN[5]A_D[3]</text>
<text x="88.3" y="105.2">VIN[5]A_D[2]</text>
<text x="284.8" y="102.1">VIN[5]A_D[5]</text>
<text x="284.8" y="104.9">VIN[5]A_D[4]</text>
<text x="284.8" y="107.7">VIN[5]A_D[1]</text>
<text x="306.2" y="102.1">6</text>
<text x="306.2" y="104.9">6</text>
<text x="306.2" y="107.7">6</text>
<text x="75.6" y="110.6">6</text>
<text x="82.7" y="110.6">VIN[5]A_VSYNC0</text>
<text x="116.2" y="112.3">XSPI1_SCLK</text>
<text x="284.8" y="110.6">VIN[5]A_D[0]</text>
<text x="306.2" y="110.6">6</text>
<text x="116.2" y="115.1">XSPI1_MISO</text>
<text x="116.2" y="117.9">XSPI1_CS[1]</text>
<text x="214.9" y="115.1">XSPI1_MOSI</text>
<text x="41.2" y="167.3">17</text>
<text x="49.7" y="167.3">SPI1_SCLK</text>
<text x="144.4" y="165.9">XSPI1_SCLK</text>
<text x="41.2" y="172.3">17</text>
<text x="41.2" y="170.1">17</text>
<text x="49.7" y="172.3">SPI1_CS[1]</text>
<text x="49.7" y="170.1">SPI1_MOSI</text>
<text x="144.4" y="171.5">XSPI1_CS[1]</text>
<text x="144.4" y="168.7">XSPI1_MOSI</text>
<text x="48.6" y="177.1">XSPI1_MISO</text>
<text x="154" y="175.7">SPI1_MISO</text>
<text x="173.2" y="175.7">17</text>
</g>
<g font-size="2">
<text x="45.2" y="2.2">5</text>
<text x="129.8" y="2.2">4</text>
<text x="214.3" y="2.2">3</text>
<text x="298.9" y="2.2">2</text>
<text x="383.5" y="2.2">1</text>
<text x=".8" y="38.1">D</text>
<text x="426.5" y="38.1">D</text>
<text x=".8" y="105.1">C</text>
<text x="426.5" y="105.1">C</text>
<text x=".8" y="172">B</text>
<text x="426.5" y="172">B</text>
<text x=".8" y="239">A</text>
<text x="426.5" y="239">A</text>
<text x="45.2" y="272.9">5</text>
<text x="129.8" y="272.9">4</text>
<text x="214.3" y="272.9">3</text>
<text x="298.9" y="272.9">2</text>
<text x="383.5" y="272.9">1</text>
</g>
</svg>
